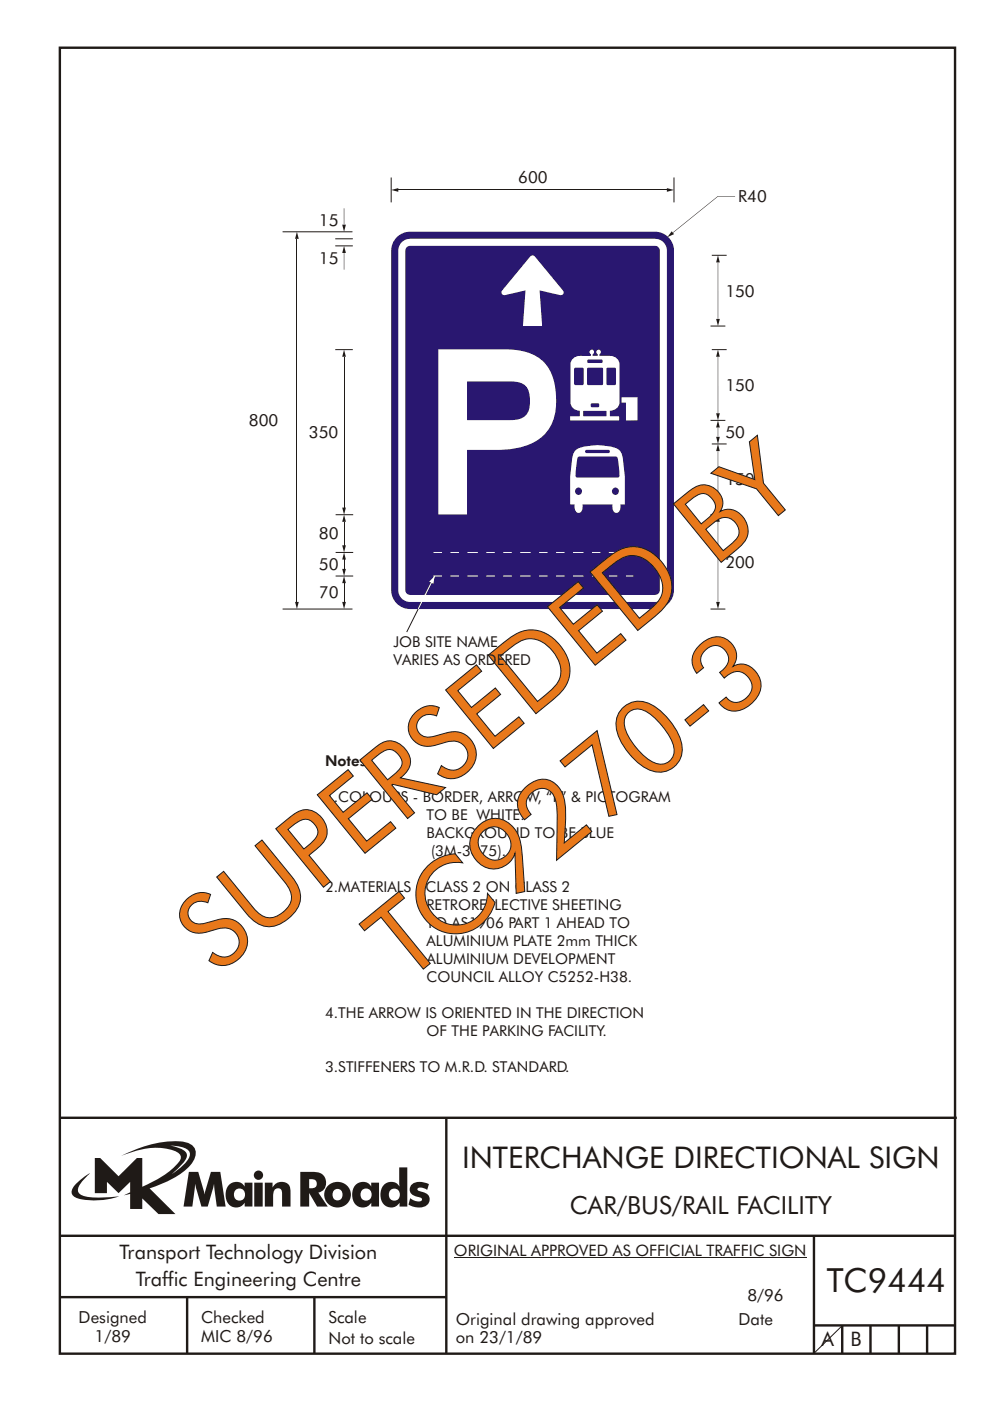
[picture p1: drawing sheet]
<svg xmlns="http://www.w3.org/2000/svg" width="210mm" height="297mm" viewBox="0 0 210 297" stroke-linecap="round" stroke-linejoin="round" font-family="sans-serif">
<g fill="none" stroke="#1f1a17" stroke-width=".51">
<path d="M12.7 10.1h189.9v276.9h-189.9zM12.7 237h190.3M94.7 236.9v50.1M12.7 262h190M12.7 275h82M39.7 275v12M66.7 275v12M172.7 262v25M172.7 281h30M178.7 281v6M184.7 281v6M190.7 281v6"/>
<path d="M196.7 281v6"/>
</g>
<path d="M96.3 266.7h74.7M178.6 281.2l-5.8 5.6" fill="none" stroke="#1f1a17" stroke-width=".21"/>
<path d="M36.1 242.9a5.8 5.8 0 0 1 3.9 1 1.58 1.58 0 0 1-.2 2.1l-1.1 1.2-2.3 1.8 .9-.9a6.5 6.5 0 0 0 2.4-3.2 2.43 2.43 0 0 0-2.3-1.7zM20.1 245.5v7.5h2.6v-2.4l2.5 2.4 2.4-2.4v2.2l-1.3 .6 1.3-.3v3.2h2.6v-2.2l3.4 3.3h3.6l-5.5-5.4a20.1 20.1 0 0 0 8.7-5 3.1 3.1 0 0 0 .8-3.8 3.8 3.8 0 0 0-3.1-1.2 25.1 25.1 0 0 0-12.4 3.1 16.1 16.1 0 0 1 11.1-1.2 1.56 1.56 0 0 1 1.5 2 17.9 17.9 0 0 1-8.1 5.7v-6.1h-1.2l-3.8 3.9-3.9-3.9zM16.2 250.9a1.82 1.82 0 0 0-.6 2.7 9.9 9.9 0 0 0 5.8 .9l1.9-.3 2-.6a22.2 22.2 0 0 1-7.7-.1 1.33 1.33 0 0 1-.8-2.2l1-1.2 1.3-1.4-1.4 .9zM65.6 250a1.13 1.13 0 0 1 1.2 .2 1.13 1.13 0 0 1 .4 1.2 1.26 1.26 0 0 1-1.6 .5zM63.7 248.5v7.3h1.9v-2.9l1.7 2.9h2.2l-2-2.9a2.25 2.25 0 0 0 1.6-2.7 2.25 2.25 0 0 0-2.6-1.7zM68.9 253.3a2.8 2.8 0 0 0 5.6 0 2.8 2.8 0 0 0-5.6 0zM71 252.3a1.15 1.15 0 0 1 1.7 1 1.15 1.15 0 0 1-1.7 1 1.46 1.46 0 0 1 0-2zM75.5 251.1a3.2 3.2 0 0 0 .4 4.7 2.13 2.13 0 0 0 2.9-.8v.8h1.6v-5.1h-1.6v.9a2.07 2.07 0 0 0-3.3-.5zM76.9 252.2a1.23 1.23 0 0 1 1.7 .3 1.23 1.23 0 0 1-.2 1.7 1.23 1.23 0 0 1-1.7-.1 1.55 1.55 0 0 1 .2-1.9zM84.7 247.5l.1 4.1a2.16 2.16 0 0 0-2.4-1 2.16 2.16 0 0 0-1.6 2 2.52 2.52 0 0 0 2.7 3.4 2.11 2.11 0 0 0 1.3-1v.8h1.6v-8.3zM82.9 252.2a1.24 1.24 0 0 1 1.9 1.1 1.24 1.24 0 0 1-1.9 1 1.47 1.47 0 0 1 0-2.1zM87.5 251a1.52 1.52 0 0 0-.5 1.7 1.52 1.52 0 0 0 1.5 1 .82 .82 0 0 1 1 .8 2.07 2.07 0 0 1-2.5-.5l-.3 1.4a3.8 3.8 0 0 0 3.9 .1 1.56 1.56 0 0 0 .5-1.7 1.56 1.56 0 0 0-1.4-1.1 1.25 1.25 0 0 1-1.1-.5 1.21 1.21 0 0 1 1.7-.1l.3 .2 .4-1.3a3.7 3.7 0 0 0-3.5 0zM40.1 248.5l-1.2 7.3h1.9l.6-4.8 1.3 4.8h1.4l1.3-4.8 .6 4.8h1.9l-1.2-7.3h-1.9l-1.4 4.8-1.3-4.8zM48.7 251.1a3.2 3.2 0 0 0 .4 4.7 2.13 2.13 0 0 0 2.8-.8v.8h1.7v-5.1h-1.7v.9a2.07 2.07 0 0 0-3.2-.5zM50.1 252.2a1.23 1.23 0 0 1 1.6 .3 1.23 1.23 0 0 1-.2 1.7 1.23 1.23 0 0 1-1.7-.1 1.55 1.55 0 0 1 .3-1.9zM53.9 250.7v5.1h1.8v-5.1zM53.8 249.2a1 1 0 0 0 2 0 1 1 0 0 0-2 0zM56.2 250.7v5.1h1.7a5.4 5.4 0 0 1 .4-3.6 .91 .91 0 0 1 1.1-.2 .91 .91 0 0 1 .4 1.1v2.7h1.8v-2.9a2 2 0 0 0-1.3-2.3 2 2 0 0 0-2.5 1.2v-1.1z" fill-rule="evenodd" fill="#1f1a17"/>
<path d="M84.2 50.3a4 4 0 0 1 2.8-1.2h52a4 4 0 0 1 4 4v72a4 4 0 0 1-4 4h-52a4 4 0 0 1-4-4v-72a4 4 0 0 1 1.2-2.8z" fill-rule="evenodd" fill="#291770"/>
<path d="M85 51.6a2.5 2.5 0 0 1 2-1h52a2.51 2.51 0 0 1 2.5 2.5v72a2.51 2.51 0 0 1-2.5 2.5h-52a2.51 2.51 0 0 1-2.5-2.5v-72l.1-.5z" fill-rule="evenodd" fill="#fff"/>
<path d="M86.3 52.4l.7-.3h52a1.01 1.01 0 0 1 1 1v72a1.01 1.01 0 0 1-1 1h-52a1.01 1.01 0 0 1-1-1v-72z" fill-rule="evenodd" fill="#291770"/>
<g fill="#fff">
<path d="M112.5 54.4l.1-.1a.57 .57 0 0 1 .9 .1l5.9 7.2a.6 .6 0 0 1 .1 .7 .6 .6 0 0 1-.6 .3l-4.4-1 .5 7.5h-4.1l.6-7.5-4.4 1a.6 .6 0 0 1-.6-.3 .6 .6 0 0 1 0-.7z" fill-rule="evenodd"/>
<path d="M93 74.1h14.1a11.4 11.4 0 0 1 8.4 2.8 11.2 11.2 0 0 1 2.5 8.2 9.1 9.1 0 0 1-7.3 9.7l-2.2 .4-2.1 .2h-7.3v13.7h-6.1zM99.1 80.9v8.2h9.2a3.5 3.5 0 0 0 4-2.4 6.6 6.6 0 0 0-.6-4.6 3.8 3.8 0 0 0-3.4-1.2z" fill-rule="evenodd"/>
<path d="M121.8 78.1v3.4l.3 .2 1.6-.1 .1-.2v-3.3l-.2-.1h-1.5zM128.7 78.1v3.4l.2 .2 1.7-.1 .1-.2v-3.3l-.3-.1h-1.5zM124.7 78l-.2 .2 .1 3.3 .2 .2 3-.1 .2-.2-.1-3.3-.2-.1zM124.7 76.3a.42 .42 0 0 0 .1 .7h2.8a.42 .42 0 0 0 .2-.7zM125.4 85.6l-.1 .5 .3 .2h1.3l.2-.2v-.5l-.2-.1zM123.8 87.1v1.2h4.8l.1-.2-.1-1zM121.6 76l-.5 .8-.1 .4v8.1a2.25 2.25 0 0 0 2 1.9v1l-2 .1v.8h10.4v-.8l-2-.1v-1a2.85 2.85 0 0 0 2-1.4v-8.6a1.9 1.9 0 0 0-1.9-1.7h-2.3v-.4a.5 .5 0 0 0 .2-.8 .5 .5 0 0 0-.8 0 .5 .5 0 0 0 .2 .8v.4h-1.1l.1-.4a.5 .5 0 0 0 .1-.8 .5 .5 0 0 0-.7 0 .5 .5 0 0 0 .1 .8l.1 .4h-2.9z" fill-rule="evenodd"/>
<path d="M131.9 84.2h3.4v4.9h-2.5v-3.7h-.9z" fill-rule="evenodd"/>
<path d="M122 95.5a5 5 0 0 0-.8 2.9l-.2 2.6v5.9h.9a1.28 1.28 0 0 0 1 1.8 1.44 1.44 0 0 0 .7-1.8h6.4a1.26 1.26 0 0 0 .9 1.8 1.46 1.46 0 0 0 .7-1.8h1v-2.3a29.2 29.2 0 0 0-.8-8.6 2.77 2.77 0 0 0-2.4-1.3 12.8 12.8 0 0 0-6.9 .5zM129.8 104.1a.77 .77 0 0 1 1.5 0 .77 .77 0 0 1-1.5 0zM122 104.1a.77 .77 0 0 1 1.5 0 .77 .77 0 0 1-1.5 0zM122.6 97l.3-.2h7.9l.3 .4 .2 1.2 .1 2.7-.3 .2-8.8-.1-.2-.3 .1-1.3zM124.3 95.4h4.8l.3 .3-.3 .4h-4.7l-.2-.2z" fill-rule="evenodd"/>
</g>
<path d="M92 117.1h42.4M92 122.1h42.4" fill="none" stroke="#fff" stroke-width=".21" stroke-dasharray="1.8 1.8 1.8 1.8 2.2 1.8" stroke-linecap="butt"/>
<path d="M83 40.3l1.5-.4v.8l-1.5-.4 1.5-.4z" fill-rule="evenodd" fill="#1f1a17"/>
<path d="M84.5 40.3h57" fill="none" stroke="#1f1a17" stroke-width=".21"/>
<path d="M141.5 39.9l1.5 .4-1.5 .4v-.8l1.5 .4z" fill-rule="evenodd" fill="#1f1a17"/>
<path d="M83 37.6v5.3M143 37.6v5.3" fill="none" stroke="#1f1a17" stroke-width=".21"/>
<path d="M142.5 49l.5 .6-1.4 .7z" fill-rule="evenodd" fill="#1f1a17"/>
<path d="M142.8 49.3l9.5-7.7z" fill="#1f1a17"/>
<path d="M152.3 41.6h3.7" fill="none" stroke="#1f1a17" stroke-width=".21"/>
<path d="M152.3 54.1l.4 1.5h-.8l.4-1.5 .4 1.5z" fill-rule="evenodd" fill="#1f1a17"/>
<path d="M152.3 55.7v11.9" fill="none" stroke="#1f1a17" stroke-width=".21"/>
<g fill="#1f1a17">
<path d="M151.9 67.6h.8l-.4 1.5 .4-1.5-.4 1.5z" fill-rule="evenodd"/>
<path d="M152.3 74.1l.4 1.5h-.8l.4-1.5 .4 1.5z" fill-rule="evenodd"/>
</g>
<path d="M152.3 75.7v11.9" fill="none" stroke="#1f1a17" stroke-width=".21"/>
<g fill="#1f1a17">
<path d="M151.9 87.6h.8l-.4 1.5 .4-1.5-.4 1.5z" fill-rule="evenodd"/>
<path d="M152.3 94.1l.4 1.5h-.8l.4-1.5 .4 1.5z" fill-rule="evenodd"/>
</g>
<path d="M152.3 95.7v11.9" fill="none" stroke="#1f1a17" stroke-width=".21"/>
<g fill="#1f1a17">
<path d="M151.9 107.6h.8l-.4 1.5 .4-1.5-.4 1.5z" fill-rule="evenodd"/>
<path d="M152.3 89.1l.4 1.5h-.8l.4-1.5 .4 1.5z" fill-rule="evenodd"/>
<path d="M151.9 92.6h.8l-.4 1.5 .4-1.5-.4 1.5z" fill-rule="evenodd"/>
<path d="M152.3 109.1l.4 1.5h-.8l.4-1.5 .4 1.5z" fill-rule="evenodd"/>
</g>
<path d="M152.3 90.7l.1 1.9z" fill="#1f1a17"/>
<path d="M152.3 110.7v16.9" fill="none" stroke="#1f1a17" stroke-width=".21"/>
<path d="M151.9 127.6h.8l-.4 1.5 .4-1.5-.4 1.5z" fill-rule="evenodd" fill="#1f1a17"/>
<path d="M151 54.1h3.2M150.7 69.1h3.2M151 74.1h3.2M150.7 89.1h3.2M151 94.1h3.2M150.7 109.1h3.2M150.7 129.1h3.2" fill="none" stroke="#1f1a17" stroke-width=".21"/>
<path d="M73 74.1l.4 1.5h-.8l.4-1.5 .4 1.5z" fill-rule="evenodd" fill="#1f1a17"/>
<path d="M73 75.7v31.9" fill="none" stroke="#1f1a17" stroke-width=".21"/>
<g fill="#1f1a17">
<path d="M72.6 107.6h.8l-.4 1.5 .4-1.5-.4 1.5z" fill-rule="evenodd"/>
<path d="M73 122.1l.4 1.5h-.8l.4-1.5 .4 1.5z" fill-rule="evenodd"/>
</g>
<path d="M73 123.7v3.9" fill="none" stroke="#1f1a17" stroke-width=".21"/>
<g fill="#1f1a17">
<path d="M72.6 127.6h.8l-.4 1.5 .4-1.5-.4 1.5z" fill-rule="evenodd"/>
<path d="M73 117.1l.4 1.5h-.8l.4-1.5 .4 1.5z" fill-rule="evenodd"/>
<path d="M72.6 120.6h.8l-.4 1.5 .4-1.5-.4 1.5z" fill-rule="evenodd"/>
<path d="M73 109.1l.4 1.5h-.8l.4-1.5 .4 1.5z" fill-rule="evenodd"/>
</g>
<path d="M72.9 118.7l.1 1.9z" fill="#1f1a17"/>
<path d="M73 110.7v4.9" fill="none" stroke="#1f1a17" stroke-width=".21"/>
<path d="M72.6 115.6h.8l-.4 1.5 .4-1.5-.4 1.5z" fill-rule="evenodd" fill="#1f1a17"/>
<path d="M60 49.1h14.8M60 129.1h14.8" fill="none" stroke="#1f1a17" stroke-width=".21"/>
<path d="M63 49.1l.4 1.5h-.8l.4-1.5 .4 1.5z" fill-rule="evenodd" fill="#1f1a17"/>
<path d="M63 50.7v76.9" fill="none" stroke="#1f1a17" stroke-width=".21"/>
<g fill="#1f1a17">
<path d="M62.6 127.6h.8l-.4 1.5 .4-1.5-.4 1.5z" fill-rule="evenodd"/>
<path d="M73 52.1l.4 1.5h-.8l.4-1.5 .4 1.5z" fill-rule="evenodd"/>
</g>
<path d="M73 44.2v3.4M73 53.7v3.5" fill="none" stroke="#1f1a17" stroke-width=".21"/>
<path d="M72.6 47.6h.8l-.4 1.5 .4-1.5-.4 1.5z" fill-rule="evenodd" fill="#1f1a17"/>
<path d="M71.1 52.1h3.8M71.1 50.6h3.8M71.1 74.1h3.8M71.2 117.1h3.7M71.2 109.1h3.7M71.2 122.1h3.7" fill="none" stroke="#1f1a17" stroke-width=".21"/>
<path d="M92.2 122.1l-3.5 7" fill="none" stroke="#fff" stroke-width=".21"/>
<path d="M92.2 122.1l-1.1 1.2 1.1-1.2-.2 1.6-.9-.4z" fill-rule="evenodd" fill="#fff"/>
<path d="M88.7 129.1l-2.4 4.9" fill="none" stroke="#1f1a17" stroke-width=".21"/>
<g font-size="22.4" fill="#1f1a17">
<text x="45.7" y="206.8" transform="rotate(-39 45.7 206.8)">SUPERSEDED BY</text>
<text x="86.2" y="208.5" transform="rotate(-39 86.2 208.5)">TC9270-3</text>
</g>
<text font-size="7.1" fill="#1f1a17" x="175.4" y="274">TC9444</text>
<text font-size="6.3" fill="#1f1a17" x="98" y="247.7">INTERCHANGE DIRECTIONAL SIGN</text>
<text font-size="5.3" fill="#1f1a17" x="120.9" y="257.4">CAR/BUS/RAIL FACILITY</text>
<g font-size="4.2" fill="#1f1a17">
<text x="25.4" y="267">Transport Technology Division</text>
<text x="28.8" y="272.6">Traffic Engineering Centre</text>
<text x="174.3" y="285.4">A</text>
<text x="180.4" y="285.4">B</text>
</g>
<g font-size="3.5" fill="#1f1a17">
<text x="110" y="38.8">600</text>
<text x="67.7" y="47.8" transform="rotate(1 67.7 47.8)">15</text>
<text x="156.6" y="42.9">R40</text>
<text x="67.7" y="55.9" transform="rotate(1 67.7 55.9)">15</text>
<text x="153.9" y="62.9">150</text>
<text x="153.9" y="82.9">150</text>
<text x="52.8" y="90.4">800</text>
<text x="65.5" y="92.9">350</text>
<text x="153.9" y="92.9">50</text>
<text x="153.9" y="102.9">150</text>
<text x="67.7" y="114.3" transform="rotate(1 67.7 114.3)">80</text>
<text x="67.7" y="120.8" transform="rotate(1 67.7 120.8)">50</text>
<text x="153.9" y="120.4">200</text>
<text x="67.7" y="126.8" transform="rotate(1 67.7 126.8)">70</text>
<text x="158.6" y="275.9">8/96</text>
<text x="16.7" y="280.5">Designed</text>
<text x="42.7" y="280.5">Checked</text>
<text x="69.7" y="280.5">Scale</text>
<text x="96.7" y="281">Original drawing approved</text>
<text x="156.7" y="281">Date</text>
<text x="20.1" y="284.5">1/89</text>
<text x="42.7" y="284.5">MIC 8/96</text>
<text x="69.7" y="285">Not to scale</text>
<text x="96.7" y="284.7">on 23/1/89</text>
</g>
<text font-size="3.4" fill="#1f1a17" x="96.3" y="266.3">ORIGINAL APPROVED AS OFFICIAL TRAFFIC SIGN</text>
<g font-size="3.2" fill="#1f1a17">
<text x="83.5" y="137.2">JOB SITE NAME</text>
<text x="83.5" y="141">VARIES AS ORDERED</text>
<text x="69" y="162.5">Notes:</text>
<text x="69" y="170.1">1.COLOURS - BORDER, ARROW, “P” &amp; PICTOGRAM</text>
<text x="90.5" y="173.9">TO BE WHITE.</text>
<text x="90.5" y="177.7">BACKGROUND TO BE BLUE</text>
<text x="91.4" y="181.5">(3M-3875).</text>
<text x="69" y="189.1">2.MATERIALS - CLASS 2 ON CLASS 2</text>
<text x="90.5" y="192.9">RETROREFLECTIVE SHEETING</text>
<text x="90.5" y="196.7">TO AS1906 PART 1 AHEAD TO</text>
<text x="90.5" y="200.5">ALUMINIUM PLATE 2mm THICK</text>
<text x="90.5" y="204.3">ALUMINIUM DEVELOPMENT</text>
<text x="90.5" y="208.2">COUNCIL ALLOY C5252-H38.</text>
<text x="69" y="215.8">4.THE ARROW IS ORIENTED IN THE DIRECTION</text>
<text x="90.5" y="219.6">OF THE PARKING FACILITY.</text>
<text x="69" y="227.2">3.STIFFENERS TO M.R.D. STANDARD.</text>
</g>
</svg>
